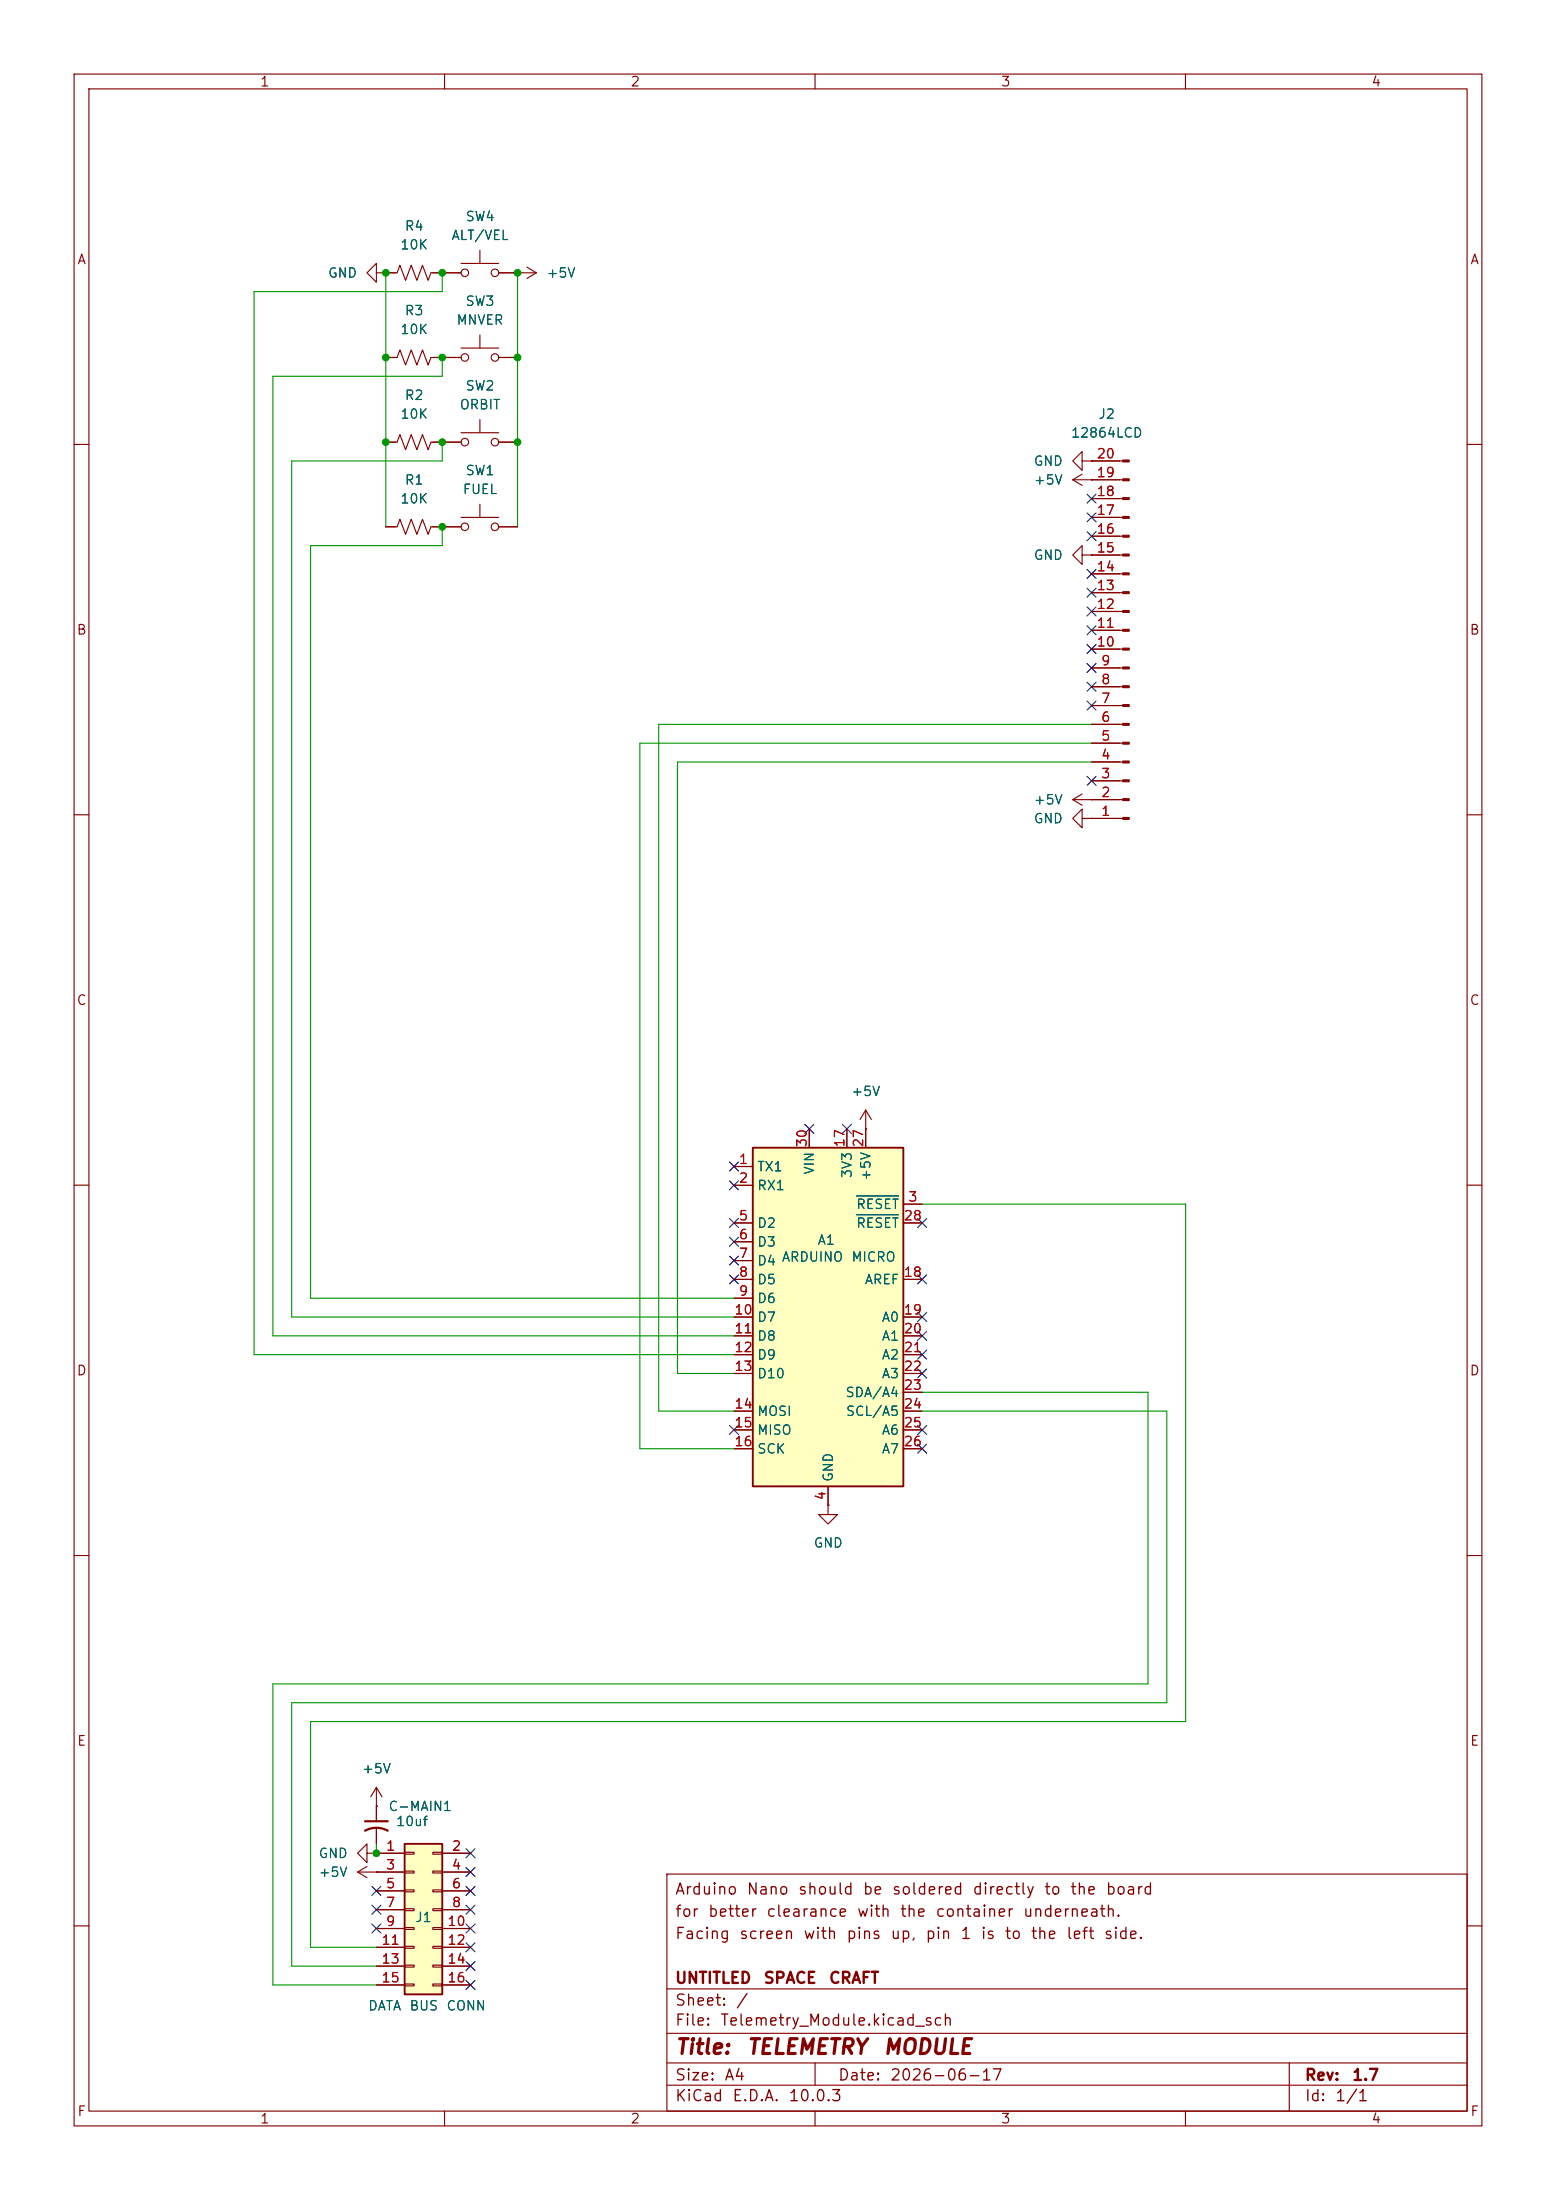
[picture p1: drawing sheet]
<svg xmlns="http://www.w3.org/2000/svg" width="210mm" height="297mm" viewBox="0 0 210 297" stroke-linecap="round" stroke-linejoin="round" font-family="sans-serif">
<g fill="none" stroke="#840000" stroke-width=".15">
<path d="M10 10h190v277h-190zM12 12h186v273h-186zM60 10v2M110 10v2M160 10v2M10 60h2M198 60h2M10 110h2M198 110h2M10 160h2M198 160h2M10 210h2"/>
<path d="M198 210h2M90 253h108v32h-108zM10 260h2M90 278.5h108M90 274.5h108M90 268.5h108M110 278.5v3M174 278.5v6.5M198 260h2M60 285v2M90 281.5h108M110 285v2"/>
<path d="M160 285v2"/>
</g>
<path d="M101.6 154.9h20.3v45.8h-20.3z" fill="#ffffc2"/>
<path d="M101.6 154.9h20.3v45.8h-20.3z" fill="none" stroke="#840000" stroke-width=".25"/>
<g fill="none" stroke="#840000" stroke-width=".15">
<path d="M50.8 36.8v-1.2l-1.3 1.2 1.3 1.3v-1.3h1.3M52.1 36.8h1.5l.4-1 .7 2 .8-2 .8 2 .7-2 .8 2 .4-1h4M52.1 36.8h.1M62.2 35.6h5.1M64.8 33.8v1.8M67.3 36.8h5.1M69.8 36.8h.1M71.1 36.1l1.3 .7M72.4 36.8l-1.3 .8M52.1 48.3h1.5l.4-1.1 .7 2.1 .8-2.1 .8 2.1 .7-2.1 .8 2.1 .4-1h4M52.1 59.7h1.5l.4-1 .7 2 .8-2 .8 2 .7-2 .8 2 .4-1h4M62.2 47h5.1"/>
<path d="M62.2 58.4h5.1M64.8 45.2v1.8M64.8 56.6v1.8M67.3 48.3h2.5M67.3 59.7h2.5M52.1 71.1h1.5l.4-1 .7 2 .8-2 .8 2 .7-2 .8 2 .4-1h4M62.2 69.9h5.1M64.8 68.1v1.8M67.3 71.1h2.5M146 74.9v-1.2l-1.2 1.2 1.2 1.3v-1.3h1.3M147.3 74.9h.1M144.8 108l1.2 .7"/>
<path d="M144.8 108h2.5M146 110.5v-1.3l-1.2 1.3 1.2 1.3v-1.3h1.3M146 107.2l-1.2 .8M147.3 110.5h.1M147.3 108h.1M99.1 157.5h2.5M109.2 152.4v2.5M114.3 152.4v2.5M116.8 152.4h.1M116.8 149.9v5M116.8 149.9l-.7 1.2M116.8 149.9l.8 1.2"/>
<path d="M99.1 160h2.5M99.1 165.1h2.5M99.1 167.6h2.5M99.1 170.2h2.5M99.1 172.7h2.5M99.1 175.3h2.5M99.1 177.8h2.5M121.9 162.6h2.6M121.9 165.1h2.6M121.9 172.7h2.6M121.9 177.8h2.6M99.1 180.3h2.5"/>
<path d="M99.1 182.9h2.5M99.1 185.4h2.5M99.1 190.5h2.5M99.1 193h2.5M99.1 195.6h2.5M121.9 180.3h2.6M121.9 182.9h2.6M121.9 185.4h2.6M121.9 190.5h2.6M121.9 193h2.6M121.9 195.6h2.6M121.9 188h2.6"/>
<path d="M111.8 203.2v1.3h1.2l-1.2 1.2-1.3-1.2h1.3M111.8 203.2h.1M111.8 200.7v2.5M48.3 252.7l1.2 .8M48.3 252.7h2.5M49.5 250.2v-1.3l-1.2 1.3 1.2 1.3v-1.3h1.3M49.5 252l-1.2 .7M50.8 252.7h.1M50.8 250.2h.1M50.8 243.8v2.1M50.8 246.9v2"/>
<circle cx="62.7" cy="36.8" r=".51"/>
<circle cx="66.8" cy="36.8" r=".51"/>
<circle cx="62.7" cy="59.7" r=".51"/>
<circle cx="62.7" cy="48.3" r=".51"/>
<circle cx="66.8" cy="59.7" r=".51"/>
<circle cx="66.8" cy="48.3" r=".51"/>
<circle cx="62.7" cy="71.1" r=".51"/>
<circle cx="66.8" cy="71.1" r=".51"/>
</g>
<path d="M115.6 161.5h5.7M115.6 164h5.7" fill="none" stroke="#006464" stroke-width=".15"/>
<path d="M49.3 247.1a3.2 3.2 0 0 1 3 0M49.3 245.9h3" fill="none" stroke="#840000" stroke-width=".3"/>
<path d="M54.6 248.9h5.1v20.3h-5.1z" fill="#ffffc2"/>
<path d="M54.6 248.9h5.1v20.3h-5.1z" fill="none" stroke="#840000" stroke-width=".25"/>
<g fill="none" stroke="#840000" stroke-width=".15">
<path d="M52.1 36.8h.1M52.1 36.8h1.2M58.4 36.8h3.8M67.3 36.8h2.5M69.8 36.8h.1M52.1 59.7h1.2M52.1 48.3h1.2M58.4 59.7h3.8M58.4 48.3h3.8M67.3 59.7h2.5M67.3 48.3h2.5M52.1 71.1h1.2"/>
<path d="M58.4 71.1h3.8M67.3 71.1h2.5M144.8 64.8l1.2 .7M144.8 64.8h6.7M146 62.2v-1.2l-1.2 1.2 1.2 1.3v-1.3h1.3M146 64l-1.2 .8M147.3 64.8h.1M147.3 62.2h.1M147.3 74.9h.1M147.3 77.5h4.2M147.3 74.9h4.2M147.3 72.4h4.2"/>
<path d="M147.3 69.9h4.2M147.3 67.3h4.2M147.3 62.2h4.2M147.3 97.8h4.2M147.3 95.3h4.2M147.3 92.7h4.2M147.3 90.2h4.2M147.3 87.6h4.2M147.3 85.1h4.2M147.3 82.6h4.2M147.3 80h4.2M147.3 110.5h.1"/>
<path d="M147.3 108h.1M147.3 110.5h4.2M147.3 108h4.2M147.3 105.4h4.2M147.3 102.9h4.2M147.3 100.3h4.2M99.1 157.5h2.5M109.2 152.4v2.5M114.3 152.4v2.5M116.8 152.4h.1M116.8 152.4v2.5M99.1 160h2.5"/>
<path d="M99.1 165.1h2.5M99.1 167.6h2.5M99.1 170.2h2.5M99.1 172.7h2.5M99.1 175.3h2.5M99.1 177.8h2.5M121.9 162.6h2.6M121.9 165.1h2.6M121.9 172.7h2.6M121.9 177.8h2.6M99.1 180.3h2.5M99.1 182.9h2.5"/>
<path d="M99.1 185.4h2.5M99.1 190.5h2.5M99.1 193h2.5M99.1 195.6h2.5M121.9 180.3h2.6M121.9 182.9h2.6M121.9 185.4h2.6M121.9 190.5h2.6M121.9 193h2.6M121.9 195.6h2.6M121.9 188h2.6M111.8 203.2h.1"/>
<path d="M111.8 200.7v2.5M50.8 243.8h.1M50.8 252.7h.1M50.8 250.2h.1M50.8 250.2h3.8M50.8 252.7h3.8M50.8 255.3h3.8M50.8 257.8h3.8M50.8 241.3l-.8 1.3M50.8 241.3l.8 1.3M50.8 241.3v4.6M50.8 246.9v2"/>
<path d="M54.6 250.1h1.3v.2h-1.3zM54.6 252.6h1.3v.3h-1.3zM54.6 255.1h1.3v.3h-1.3zM54.6 257.7h1.3v.2h-1.3zM58.4 250.1h1.3v.2h-1.3zM58.4 252.6h1.3v.3h-1.3zM58.4 255.1h1.3v.3h-1.3zM58.4 257.7h1.3v.2h-1.3zM59.7 250.2h3.8M59.7 252.7h3.8M59.7 255.3h3.8M59.7 257.8h3.8"/>
<path d="M50.8 260.3h3.8M50.8 262.9h3.8M50.8 265.4h3.8M50.8 268h3.8M54.6 260.2h1.3v.3h-1.3zM54.6 262.8h1.3v.2h-1.3zM54.6 265.3h1.3v.3h-1.3zM54.6 267.8h1.3v.3h-1.3zM58.4 260.2h1.3v.3h-1.3zM58.4 262.8h1.3v.2h-1.3zM58.4 265.3h1.3v.3h-1.3zM58.4 267.8h1.3v.3h-1.3z"/>
<path d="M59.7 260.3h3.8M59.7 262.9h3.8M59.7 265.4h3.8M59.7 268h3.8"/>
</g>
<g fill="#840000" stroke="#840000" stroke-width=".15">
<path d="M151.5 110.4h.9v.2h-.9z"/>
<path d="M151.5 107.8h.9v.3h-.9z"/>
<path d="M151.5 105.3h.9v.2h-.9z"/>
<path d="M151.5 102.7h.9v.3h-.9z"/>
<path d="M151.5 100.2h.9v.3h-.9z"/>
<path d="M151.5 97.7h.9v.2h-.9z"/>
<path d="M151.5 95.1h.9v.3h-.9z"/>
<path d="M151.5 92.6h.9v.2h-.9z"/>
<path d="M151.5 90h.9v.3h-.9z"/>
<path d="M151.5 87.5h.9v.3h-.9z"/>
<path d="M151.5 85h.9v.2h-.9z"/>
<path d="M151.5 82.4h.9v.3h-.9z"/>
<path d="M151.5 79.9h.9v.2h-.9z"/>
<path d="M151.5 77.3h.9v.3h-.9z"/>
<path d="M151.5 74.8h.9v.3h-.9z"/>
<path d="M151.5 72.3h.9v.2h-.9z"/>
<path d="M151.5 69.7h.9v.3h-.9z"/>
<path d="M151.5 67.2h.9v.2h-.9z"/>
<path d="M151.5 64.6h.9v.3h-.9z"/>
<path d="M151.5 62.1h.9v.3h-.9z"/>
</g>
<g fill="none" stroke="#009600" stroke-width=".15">
<path d="M52.1 36.8v34.3M59.7 36.8v2.6h-25.4v143.5h64.8M69.8 36.8v34.3M59.7 59.7v2.5h-20.3v115.6h59.7M59.7 48.3v2.5h-22.9v129.5h62.3M59.7 71.1v2.6h-17.8v101.6h57.2M147.3 97.8h-58.4v92.7h10.2M147.3 102.9h-55.9v82.5h7.7M147.3 100.3h-60.9v95.3h12.7M124.5 162.6h35.5v69.8h-118.1v30.5h8.9M124.5 188h30.4v39.3h-118.1v40.7h14M124.5 190.5h33v39.4h-118.1v35.5h11.4"/>
<path d="M50.8 248.9v1.3"/>
</g>
<g fill="none" stroke="#000084" stroke-width=".15">
<path d="M146.7 69.2l1.2 1.3M146.7 76.9l1.2 1.2M146.7 71.8l1.2 1.2M146.7 79.4l1.2 1.2M146.7 66.7l1.2 1.2M147.9 69.2l-1.2 1.3M147.9 76.9l-1.2 1.2M147.9 71.8l-1.2 1.2M147.9 79.4l-1.2 1.2M147.9 66.7l-1.2 1.2M146.7 87l1.2 1.2M146.7 81.9l1.2 1.3"/>
<path d="M146.7 89.6l1.2 1.2M146.7 84.5l1.2 1.2M146.7 94.6l1.2 1.3M146.7 92.1l1.2 1.2M147.9 87l-1.2 1.2M147.9 81.9l-1.2 1.3M147.9 89.6l-1.2 1.2M147.9 84.5l-1.2 1.2M147.9 94.6l-1.2 1.3M147.9 92.1l-1.2 1.2M146.7 104.8l1.2 1.2M147.9 104.8l-1.2 1.2"/>
<path d="M98.5 156.9l1.2 1.2M98.5 159.4l1.2 1.2M99.7 156.9l-1.2 1.2M99.7 159.4l-1.2 1.2M108.6 151.8l1.2 1.2M109.8 151.8l-1.2 1.2M113.7 151.8l1.2 1.2M114.9 151.8l-1.2 1.2M98.5 172.1l1.2 1.2M98.5 167l1.2 1.2M98.5 169.6l1.2 1.2M98.5 164.5l1.2 1.2"/>
<path d="M99.7 167l-1.2 1.2M99.7 172.1l-1.2 1.2M99.7 169.6l-1.2 1.2M99.7 164.5l-1.2 1.2M123.9 172.1l1.2 1.2M123.9 179.7l1.2 1.2M123.9 177.2l1.2 1.2M123.9 164.5l1.2 1.2M125.1 172.1l-1.2 1.2M125.1 179.7l-1.2 1.2M125.1 177.2l-1.2 1.2M125.1 164.5l-1.2 1.2"/>
<path d="M98.5 192.4l1.2 1.2M99.7 192.4l-1.2 1.2M123.9 182.3l1.2 1.2M123.9 195l1.2 1.2M123.9 192.4l1.2 1.2M123.9 184.8l1.2 1.2M125.1 182.3l-1.2 1.2M125.1 195l-1.2 1.2M125.1 192.4l-1.2 1.2M125.1 184.8l-1.2 1.2M50.2 254.7l1.2 1.2M50.2 257.2l1.2 1.2"/>
<path d="M50.2 259.7l1.2 1.3M51.4 254.7l-1.2 1.2M51.4 257.2l-1.2 1.2M51.4 259.7l-1.2 1.3M62.9 257.2l1.2 1.2M62.9 259.7l1.2 1.3M62.9 252.1l1.2 1.2M62.9 254.7l1.2 1.2M62.9 249.6l1.2 1.2M64.1 257.2l-1.2 1.2M64.1 259.7l-1.2 1.3M64.1 252.1l-1.2 1.2"/>
<path d="M64.1 254.7l-1.2 1.2M64.1 249.6l-1.2 1.2M62.9 264.8l1.2 1.2M62.9 262.3l1.2 1.2M62.9 267.4l1.2 1.2M64.1 264.8l-1.2 1.2M64.1 262.3l-1.2 1.2M64.1 267.4l-1.2 1.2"/>
</g>
<path d="M115.6 161.5h5.7M115.6 164h5.7" fill="none" stroke="#006464" stroke-width=".15"/>
<g fill="#009600" stroke="#009600" stroke-width=".13">
<circle cx="69.8" cy="48.3" r=".46"/>
<circle cx="69.8" cy="59.7" r=".46"/>
<circle cx="52.1" cy="36.8" r=".46"/>
<circle cx="52.1" cy="48.3" r=".46"/>
<circle cx="59.7" cy="36.8" r=".46"/>
<circle cx="59.7" cy="71.1" r=".46"/>
<circle cx="52.1" cy="59.7" r=".46"/>
<circle cx="59.7" cy="59.7" r=".46"/>
<circle cx="59.7" cy="48.3" r=".46"/>
<circle cx="69.8" cy="36.8" r=".46"/>
<circle cx="50.8" cy="250.2" r=".46"/>
</g>
<g font-size="2" fill="#840000">
<text x="91" y="277.8">Title:</text>
<text x="100.7" y="277.8">TELEMETRY</text>
<text x="119.1" y="277.8">MODULE</text>
</g>
<g font-size="1.5" fill="#840000">
<text x="91" y="256.1">Arduino</text>
<text x="100.7" y="256.1">Nano</text>
<text x="107.6" y="256.1">should</text>
<text x="116.3" y="256.1">be</text>
<text x="120.3" y="256.1">soldered</text>
<text x="131.1" y="256.1">directly</text>
<text x="140.8" y="256.1">to</text>
<text x="144.3" y="256.1">the</text>
<text x="149.1" y="256.1">board</text>
<text x="91" y="262.1">Facing</text>
<text x="91" y="259.1">for</text>
<text x="95.5" y="259.1">better</text>
<text x="99.7" y="262.1">screen</text>
<text x="103.3" y="259.1">clearance</text>
<text x="108.3" y="262.1">with</text>
<text x="114.1" y="262.1">pins</text>
<text x="115.5" y="259.1">with</text>
<text x="120.1" y="262.1">up,</text>
<text x="121.4" y="259.1">the</text>
<text x="124.8" y="262.1">pin</text>
<text x="126.1" y="259.1">container</text>
<text x="129.5" y="262.1">1</text>
<text x="132.3" y="262.1">is</text>
<text x="135.5" y="262.1">to</text>
<text x="137.9" y="259.1">underneath.</text>
<text x="139" y="262.1">the</text>
<text x="143.8" y="262.1">left</text>
<text x="148.9" y="262.1">side.</text>
<text x="91" y="268.1">UNTITLED</text>
<text x="103" y="268.1">SPACE</text>
<text x="111.8" y="268.1">CRAFT</text>
<text x="91" y="273.8">File:</text>
<text x="91" y="271.1">Sheet:</text>
<text x="97.1" y="273.8">Telemetry_Module.kicad_sch</text>
<text x="99.2" y="271.1">/</text>
<text x="91" y="281.2">Size:</text>
<text x="97.7" y="281.2">A4</text>
<text x="113" y="281.2">Date:</text>
<text x="120" y="281.2">2026-06-17</text>
<text x="176" y="281.2">Rev:</text>
<text x="182.4" y="281.2">1.7</text>
<text x="91" y="284">KiCad</text>
<text x="98.7" y="284">E.D.A.</text>
<text x="106.3" y="284">10.0.3</text>
<text x="176" y="284">Id:</text>
<text x="180.1" y="284">1/1</text>
</g>
<g font-size="1.3" fill="#840000">
<text x="35" y="12">1</text>
<text x="85" y="12">2</text>
<text x="135" y="12">3</text>
<text x="185" y="12">4</text>
<text x="10.3" y="36">A</text>
<text x="198.4" y="36">A</text>
<text x="10.3" y="86">B</text>
<text x="198.3" y="86">B</text>
<text x="10.3" y="136">C</text>
<text x="198.3" y="136">C</text>
<text x="10.3" y="186">D</text>
<text x="198.3" y="186">D</text>
<text x="10.3" y="236">E</text>
<text x="198.3" y="236">E</text>
<text x="10.3" y="286">F</text>
<text x="35" y="287">1</text>
<text x="85" y="287">2</text>
<text x="135" y="287">3</text>
<text x="185" y="287">4</text>
<text x="198.4" y="286">F</text>
</g>
<g font-size="1.3" fill="#006464">
<text x="53.9" y="34">10K</text>
<text x="54.5" y="31.5">R4</text>
<text x="60.8" y="32.7">ALT/VEL</text>
<text x="62.7" y="30.2">SW4</text>
<text x="44.2" y="37.8">GND</text>
<text x="62.7" y="41.6">SW3</text>
<text x="73.7" y="37.8">+5V</text>
<text x="53.9" y="45.4">10K</text>
<text x="54.5" y="42.9">R3</text>
<text x="61.5" y="44.2">MNVER</text>
<text x="62.7" y="53">SW2</text>
<text x="53.9" y="56.9">10K</text>
<text x="54.5" y="54.3">R2</text>
<text x="61.9" y="55.6">ORBIT</text>
<text x="144.4" y="59.4">12864LCD</text>
<text x="148.2" y="56.9">J2</text>
<text x="54.5" y="65.7">R1</text>
<text x="62.7" y="64.5">SW1</text>
<text x="139.4" y="65.7">+5V</text>
<text x="139.4" y="63.2">GND</text>
<text x="53.9" y="68.3">10K</text>
<text x="62.4" y="67">FUEL</text>
<text x="139.4" y="75.9">GND</text>
<text x="139.4" y="111.5">GND</text>
<text x="139.4" y="108.9">+5V</text>
<text x="114.8" y="148.3">+5V</text>
<text x="102.1" y="158.5">TX1</text>
<text x="102.1" y="161">RX1</text>
<text x="110.2" y="158.7" transform="rotate(-90 110.2 158.7)">VIN</text>
<text x="115.3" y="159.2" transform="rotate(-90 115.3 159.2)">3V3</text>
<text x="117.8" y="159.5" transform="rotate(-90 117.8 159.5)">+5V</text>
<text x="102.1" y="166.1">D2</text>
<text x="115.5" y="163.5">RESET</text>
<text x="115.5" y="166.1">RESET</text>
<text x="102.1" y="168.6">D3</text>
<text x="102.1" y="171.2">D4</text>
<text x="102.1" y="173.7">D5</text>
<text x="105.4" y="170.6">ARDUINO</text>
<text x="110.2" y="168.4">A1</text>
<text x="114.8" y="170.6">MICRO</text>
<text x="116.6" y="173.7">AREF</text>
<text x="102.1" y="176.2">D6</text>
<text x="102.1" y="178.8">D7</text>
<text x="118.9" y="178.8">A0</text>
<text x="102.1" y="181.3">D8</text>
<text x="102.1" y="183.9">D9</text>
<text x="118.9" y="181.3">A1</text>
<text x="118.9" y="183.9">A2</text>
<text x="102.1" y="186.4">D10</text>
<text x="102.1" y="191.5">MOSI</text>
<text x="114" y="188.9">SDA/A4</text>
<text x="114.1" y="191.5">SCL/A5</text>
<text x="118.9" y="186.4">A3</text>
<text x="102.1" y="194">MISO</text>
<text x="102.1" y="196.6">SCK</text>
<text x="118.9" y="194">A6</text>
<text x="118.9" y="196.6">A7</text>
<text x="112.7" y="200.2" transform="rotate(-90 112.7 200.2)">GND</text>
<text x="109.7" y="209.3">GND</text>
<text x="48.8" y="239.7">+5V</text>
<text x="52.3" y="244.8">C-MAIN1</text>
<text x="42.9" y="251.2">GND</text>
<text x="53.3" y="246.8">10uf</text>
<text x="42.9" y="253.7">+5V</text>
<text x="56" y="259.8">J1</text>
<text x="49.6" y="271.7">DATA</text>
<text x="55.2" y="271.7">BUS</text>
<text x="60.2" y="271.7">CONN</text>
</g>
<g font-size="1.3" fill="#a90000">
<text x="147.9" y="64.7">19</text>
<text x="147.9" y="62.2">20</text>
<text x="147.9" y="69.8">17</text>
<text x="147.9" y="67.3">18</text>
<text x="147.9" y="77.4">14</text>
<text x="147.9" y="74.9">15</text>
<text x="147.9" y="72.4">16</text>
<text x="147.9" y="82.5">12</text>
<text x="147.9" y="80">13</text>
<text x="147.9" y="87.6">10</text>
<text x="147.9" y="85.1">11</text>
<text x="148.5" y="95.2">7</text>
<text x="148.5" y="92.7">8</text>
<text x="148.5" y="90.1">9</text>
<text x="148.5" y="100.3">5</text>
<text x="148.5" y="97.8">6</text>
<text x="148.5" y="107.9">2</text>
<text x="148.5" y="105.4">3</text>
<text x="148.5" y="102.8">4</text>
<text x="148.5" y="110.5">1</text>
<text x="109.2" y="155" transform="rotate(-90 109.2 155)">30</text>
<text x="114.3" y="155" transform="rotate(-90 114.3 155)">17</text>
<text x="116.8" y="155" transform="rotate(-90 116.8 155)">27</text>
<text x="99.6" y="157.5">1</text>
<text x="99.6" y="160">2</text>
<text x="99.6" y="165.1">5</text>
<text x="99.6" y="167.6">6</text>
<text x="121.9" y="165.1">28</text>
<text x="122.5" y="162.5">3</text>
<text x="99.6" y="170.2">7</text>
<text x="99.6" y="172.7">8</text>
<text x="121.9" y="172.7">18</text>
<text x="99" y="177.8">10</text>
<text x="99.6" y="175.2">9</text>
<text x="121.9" y="177.8">19</text>
<text x="99" y="180.3">11</text>
<text x="99" y="182.9">12</text>
<text x="99" y="185.4">13</text>
<text x="121.9" y="180.3">20</text>
<text x="121.9" y="182.9">21</text>
<text x="121.9" y="185.4">22</text>
<text x="99" y="190.5">14</text>
<text x="121.9" y="187.9">23</text>
<text x="121.9" y="190.5">24</text>
<text x="99" y="193">15</text>
<text x="99" y="195.6">16</text>
<text x="121.9" y="193">25</text>
<text x="121.9" y="195.6">26</text>
<text x="111.7" y="202.6" transform="rotate(-90 111.7 202.6)">4</text>
<text x="52" y="250.2">1</text>
<text x="60.9" y="250.2">2</text>
<text x="52" y="252.7">3</text>
<text x="52" y="255.2">5</text>
<text x="52" y="257.8">7</text>
<text x="60.9" y="252.7">4</text>
<text x="60.9" y="255.2">6</text>
<text x="60.9" y="257.8">8</text>
<text x="51.4" y="262.9">11</text>
<text x="52" y="260.3">9</text>
<text x="60.3" y="260.3">10</text>
<text x="60.3" y="262.9">12</text>
<text x="51.4" y="265.4">13</text>
<text x="51.4" y="267.9">15</text>
<text x="60.3" y="265.4">14</text>
<text x="60.3" y="267.9">16</text>
</g>
</svg>
